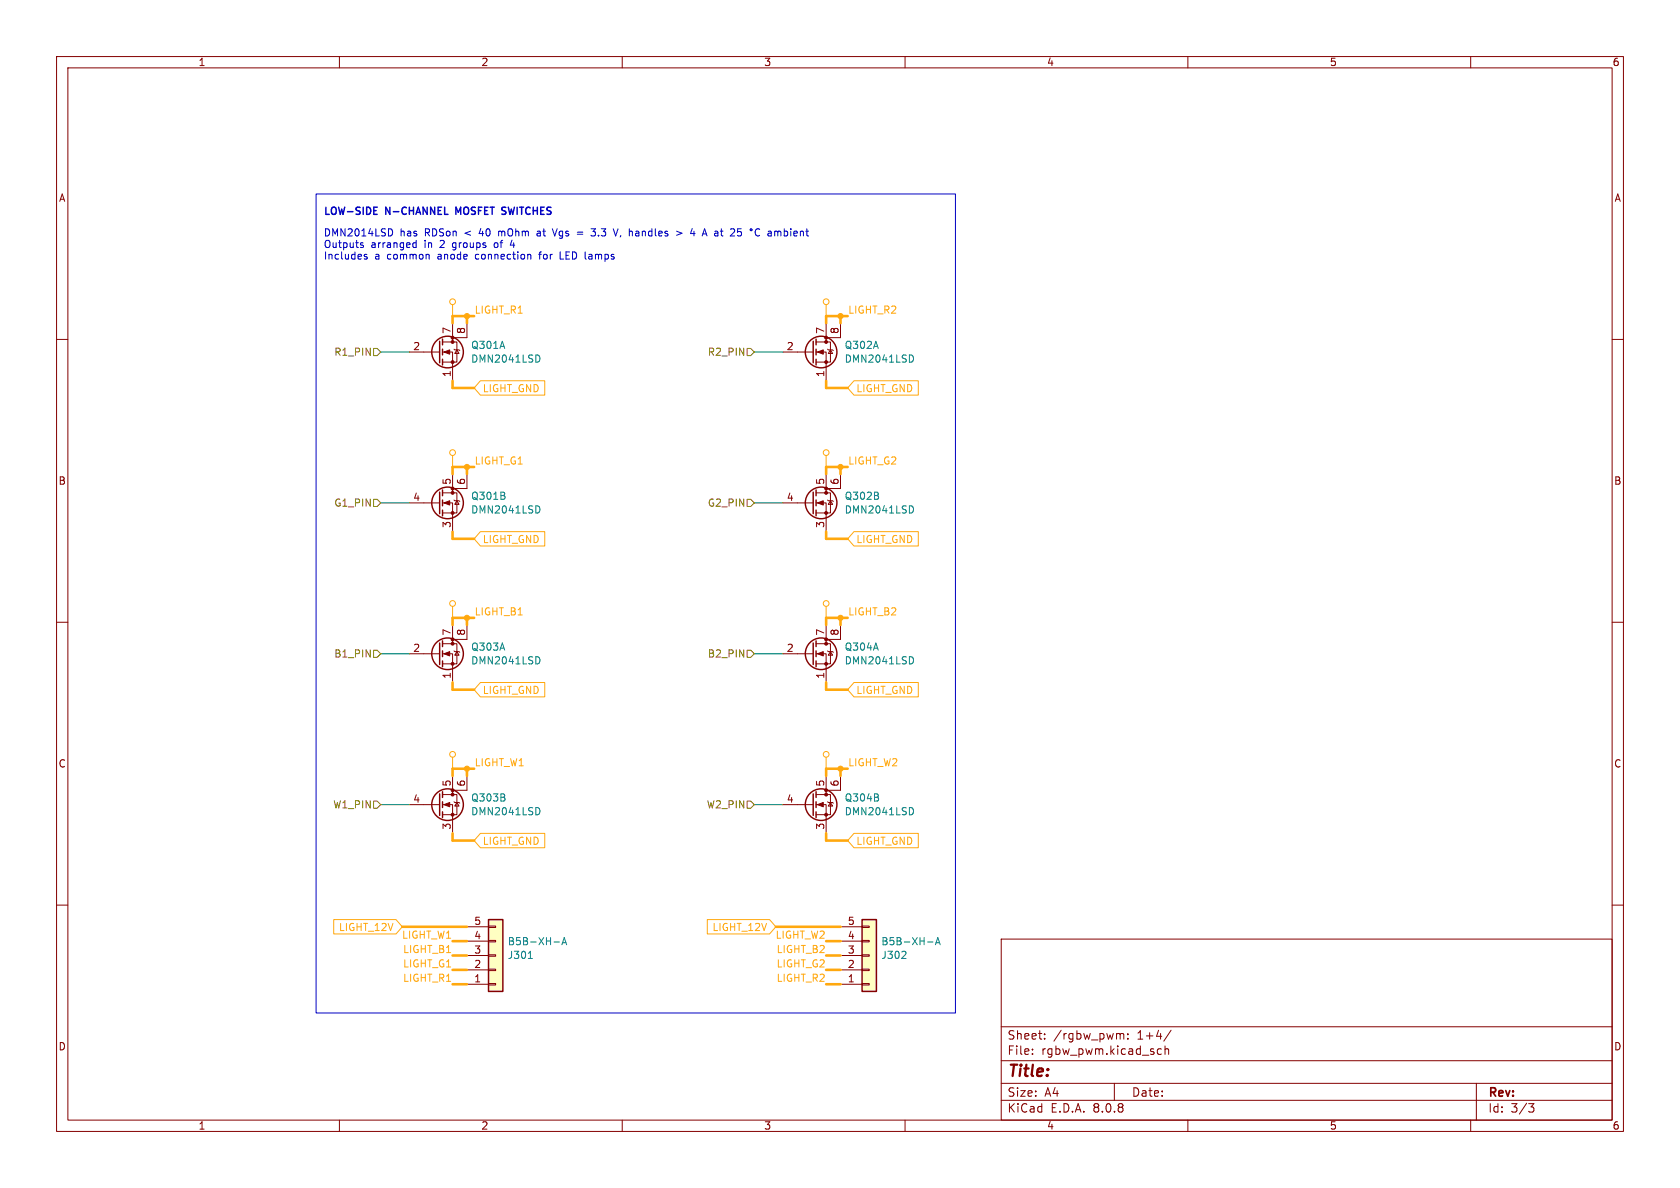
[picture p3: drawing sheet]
<svg xmlns="http://www.w3.org/2000/svg" width="297mm" height="210mm" viewBox="0 0 297 210" stroke-linecap="round" stroke-linejoin="round" font-family="sans-serif">
<g fill="none" stroke="#840000" stroke-width=".18">
<path d="M10 10h277v190h-277zM12 12h273v186h-273zM60 10v2M110 10v2M160 10v2M210 10v2M260 10v2M80 57.2v3.3M82.5 57.2v2.5h-2.5M10 60h2M72.4 62.2h5.3M78.2 62.2h1.8v5.1"/>
<path d="M78.2 60.5h2.6v3.5h-2.6M80.3 61.7l.1 .1h.8l.1 .2M80.8 61.8l.4 .7h-.8zM285 60h2M10 110h2M72.4 115.6h5.3M78.2 115.6h1.8v5.1M78.2 113.8h2.6v3.5h-2.6M80 110.5v3.3M80.3 115.1l.1 .1h.8l.1 .1M80.8 115.2l.4 .6h-.8zM82.5 110.5v2.5h-2.5"/>
<path d="M285 110h2M10 160h2M177 166h108v32h-108zM285 160h2M60 198v2M110 198v2M160 198v2M177 194.5h108M177 191.5h108M177 187.5h108M177 181.5h108M182.5 186.3v.1"/>
<path d="M182.5 185.5v.1M184.7 183.6v.1M184.7 182.8v.1M197 191.5v3M198 182.9l.2-.2 .4 .1 .1 .9M199.4 183.6v.1M199.4 182.8v.1M204.6 186.1l.3 .3 .4-.1M205.3 185.5l-.4-.1-.3 .3M206 185.5l.2-.1 .3 .1 .1 .9M206 184.9v1.5M207 182.1l-1.3 2"/>
<path d="M210 198v2M260 198v2M261 191.5v6.5M270.2 195.1h1l-.5 .6 .4 .1 .1 .5-.3 .3h-.4"/>
</g>
<g fill="none" stroke="#840000" stroke-width=".25">
<path d="M78.2 59.9v1.1M77.7 60.3v3.8M78.2 61.7v1M78.2 63.5v1M77.7 113.7v3.8M78.2 113.3v1M78.2 115.1v1M78.2 116.8v1.1"/>
<circle cx="79.1" cy="62.2" r="2.79"/>
<circle cx="79.1" cy="115.6" r="2.79"/>
</g>
<g fill="#840000" stroke="#840000" stroke-width=".18">
<path d="M78.5 62.2l1-.4v.8z"/>
<path d="M78.5 115.6l1-.4v.8z"/>
<circle cx="80" cy="64" r=".25"/>
<circle cx="80" cy="60.5" r=".25"/>
<circle cx="80" cy="59.7" r=".25"/>
<circle cx="80" cy="117.3" r=".25"/>
<circle cx="80" cy="113.8" r=".25"/>
<circle cx="80" cy="113" r=".25"/>
</g>
<path d="M95 62.8a.68 .68 0 0 1 .5 .6 .68 .68 0 0 1-.5 .6M95 116.1a.68 .68 0 0 1 .5 .6 .68 .68 0 0 1-.5 .7" fill="none" stroke="#008484" stroke-width=".18"/>
<path d="M152.4 162.6h2.5v12.7h-2.5z" fill="#ffffc2"/>
<path d="M148.6 174h3.8M148.6 171.5h3.8M148.6 168.9h3.8M148.6 166.4h3.8M148.6 163.8h3.8M152.4 163.7h1.3v.3h-1.3zM152.4 166.2h1.3v.3h-1.3zM152.4 168.8h1.3v.2h-1.3zM152.4 171.3h1.3v.3h-1.3zM152.4 173.9h1.3v.2h-1.3z" fill="none" stroke="#840000" stroke-width=".18"/>
<path d="M152.4 162.6h2.5v12.7h-2.5z" fill="none" stroke="#840000" stroke-width=".25"/>
<path d="M160 168.2l.2 .2-.1 .3-.7 .7h.8M164 166.5h.9M165.4 167l.4-1.3 .4 1.3M165.5 166.6h.6" fill="none" stroke="#008484" stroke-width=".18"/>
<path d="M86.4 162.6h2.5v12.7h-2.5z" fill="#ffffc2"/>
<g fill="none" stroke="#840000" stroke-width=".18">
<path d="M146 57.2v3.3M148.6 57.2v2.5h-2.6M138.4 62.2h5.4M144.3 62.2h1.7v5.1M144.3 60.5h2.5v3.5h-2.5M146.3 61.7l.1 .1h.8l.1 .2M146.8 61.8l.4 .7h-.8zM72.4 88.9h5.3M78.2 88.9h1.8v5.1M78.2 87.1h2.6v3.6h-2.6M80 83.8v3.3M80.3 88.4l.1 .1h.8l.1 .1"/>
<path d="M80.8 88.5l.4 .7h-.8zM82.5 83.8v2.6h-2.5M138.4 88.9h5.4M144.3 88.9h1.7v5.1M144.3 87.1h2.5v3.6h-2.5M146 83.8v3.3M146.3 88.4l.1 .1h.8l.1 .1M146.8 88.5l.4 .7h-.8zM148.6 83.8v2.6h-2.6M138.4 115.6h5.4M144.3 115.6h1.7v5.1M144.3 113.8h2.5v3.5h-2.5"/>
<path d="M146 110.5v3.3M146.3 115.1l.1 .1h.8l.1 .1M146.8 115.2l.4 .6h-.8zM148.6 110.5v2.5h-2.6M80 137.2v3.3M82.5 137.2v2.5h-2.5M146 137.2v3.3M148.6 137.2v2.5h-2.6M72.4 142.2h5.3M78.2 142.2h1.8v5.1M78.2 140.5h2.6v3.5h-2.6M80.3 141.7l.1 .2h.8l.1 .1"/>
<path d="M80.8 141.9l.4 .6h-.8zM138.4 142.2h5.4M144.3 142.2h1.7v5.1M144.3 140.5h2.5v3.5h-2.5M146.3 141.7l.1 .2h.8l.1 .1M146.8 141.9l.4 .6h-.8zM82.5 174h3.9M82.5 171.5h3.9M82.5 168.9h3.9M82.5 166.4h3.9M82.5 163.8h3.9M86.4 163.7h1.2v.3h-1.2z"/>
<path d="M86.4 166.2h1.2v.3h-1.2zM86.4 168.8h1.2v.2h-1.2zM86.4 171.3h1.2v.3h-1.2zM86.4 173.9h1.2v.2h-1.2z"/>
</g>
<g fill="none" stroke="#840000" stroke-width=".25">
<path d="M144.3 59.9v1.1M143.8 60.3v3.8M144.3 61.7v1M144.3 63.5v1M77.7 87v3.8M78.2 86.6v1M78.2 88.4v1M78.2 90.2v1M143.8 87v3.8M144.3 86.6v1M144.3 88.4v1M144.3 90.2v1"/>
<path d="M143.8 113.7v3.8M144.3 113.3v1M144.3 115.1v1M144.3 116.8v1.1M78.2 140v1M144.3 140v1M77.7 140.3v3.8M78.2 141.7v1M78.2 143.5v1M143.8 140.3v3.8M144.3 141.7v1M144.3 143.5v1"/>
<path d="M86.4 162.6h2.5v12.7h-2.5z"/>
<circle cx="145.2" cy="62.2" r="2.79"/>
<circle cx="79.1" cy="88.9" r="2.79"/>
<circle cx="145.2" cy="88.9" r="2.79"/>
<circle cx="145.2" cy="115.6" r="2.79"/>
<circle cx="79.1" cy="142.2" r="2.79"/>
<circle cx="145.2" cy="142.2" r="2.79"/>
</g>
<g fill="none" stroke="#008484" stroke-width=".18">
<path d="M161.1 62.8a.68 .68 0 0 1 .4 .6 .68 .68 0 0 1-.4 .6M89.2 87.7v.4M95 89.4a.68 .68 0 0 1 .5 .7 .68 .68 0 0 1-.5 .6M155.3 87.7v.4M161.1 89.4a.68 .68 0 0 1 .4 .7 .68 .68 0 0 1-.4 .6M161.1 116.1a.68 .68 0 0 1 .4 .6 .68 .68 0 0 1-.4 .7M89.2 141.1v.4M95 142.8a.68 .68 0 0 1 .5 .6 .68 .68 0 0 1-.5 .6M155.3 141.1v.4M161.1 142.8a.68 .68 0 0 1 .4 .6 .68 .68 0 0 1-.4 .6M93.4 169.4h.7M97.9 166.5h1"/>
<path d="M99.3 167l.5-1.3 .4 1.3M99.4 166.6h.7"/>
</g>
<g fill="#840000" stroke="#840000" stroke-width=".18">
<path d="M78.5 142.2l1-.3v.7z"/>
<path d="M144.5 142.2l1-.3v.7z"/>
<path d="M78.5 88.9l1-.4v.8z"/>
<path d="M144.5 115.6l1-.4v.8z"/>
<path d="M144.5 88.9l1-.4v.8z"/>
<path d="M144.5 62.2l1-.4v.8z"/>
<circle cx="80" cy="144" r=".25"/>
<circle cx="80" cy="140.5" r=".25"/>
<circle cx="80" cy="139.7" r=".25"/>
<circle cx="146" cy="144" r=".25"/>
<circle cx="146" cy="140.5" r=".25"/>
<circle cx="146" cy="139.7" r=".25"/>
<circle cx="80" cy="90.7" r=".25"/>
<circle cx="80" cy="87.1" r=".25"/>
<circle cx="80" cy="86.4" r=".25"/>
<circle cx="146" cy="117.3" r=".25"/>
<circle cx="146" cy="113.8" r=".25"/>
<circle cx="146" cy="113" r=".25"/>
<circle cx="146" cy="90.7" r=".25"/>
<circle cx="146" cy="87.1" r=".25"/>
<circle cx="146" cy="86.4" r=".25"/>
<circle cx="146" cy="64" r=".25"/>
<circle cx="146" cy="60.5" r=".25"/>
<circle cx="146" cy="59.7" r=".25"/>
</g>
<g fill="none" stroke="#ffa80e" stroke-width=".18">
<path d="M80 53.8v2.1M146 53.8v2.1M84.9 67.3h11.4v2.6h-11.4l-1.1-1.3zM151 67.3h11.3v2.6h-11.3l-1.1-1.3zM80 80.5v2.1M84.9 94h11.4v2.5h-11.4l-1.1-1.2zM146 80.5v2.1M151 94h11.3v2.5h-11.3l-1.1-1.2zM80 107.2v2M146 107.2v2M80 133.9v2M84.9 120.6h11.4v2.6h-11.4l-1.1-1.3z"/>
<path d="M146 133.9v2M151 120.6h11.3v2.6h-11.3l-1.1-1.3zM84.9 147.3h11.4v2.6h-11.4l-1.1-1.3zM151 147.3h11.3v2.6h-11.3l-1.1-1.3zM59 162.6h11l1.1 1.2-1.1 1.3h-11zM125 162.6h11l1.2 1.2-1.2 1.3h-11z"/>
<circle cx="80" cy="53.3" r=".51"/>
<circle cx="146.1" cy="53.3" r=".51"/>
<circle cx="80" cy="80" r=".51"/>
<circle cx="146.1" cy="80" r=".51"/>
<circle cx="80" cy="106.7" r=".51"/>
<circle cx="146.1" cy="106.7" r=".51"/>
<circle cx="80" cy="133.4" r=".51"/>
<circle cx="146.1" cy="133.4" r=".51"/>
</g>
<path d="M66 61.6h.7l.6 .6-.6 .7h-.7zM132.1 61.6h.6l.6 .6-.6 .7h-.6zM66 88.3h.7l.6 .6-.6 .6h-.7zM132.1 88.3h.6l.6 .6-.6 .6h-.6zM66 114.9h.7l.6 .7-.6 .6h-.7zM132.1 114.9h.6l.6 .7-.6 .6h-.6zM66 141.6h.7l.6 .6-.6 .7h-.7zM132.1 141.6h.6l.6 .6-.6 .7h-.6z" fill="none" stroke="#848400" stroke-width=".18"/>
<g fill="none" stroke="#0000c2" stroke-width=".25">
<path d="M57.6 36.6v1.3M58.6 36.8l.3-.2 .5 .2M59.9 36.6l.3 1.3M60.9 36.6l-.3 1.3M63.7 36.7l-.5-.1-.2 .1M64.2 36.6v1.3M65.4 36.8l-.6-.2v1.3M66.7 36.6h-.6v1.3h.6M68.9 36.6v1.3l-.7-1.3v1.3M71.8 36.7l-.3-.1-.3 .2M72.4 36.6v1.3M73.1 36.6v1.3"/>
<path d="M73.5 37.9l.4-1.3 .5 1.3M75.5 36.6v1.3l-.7-1.3v1.3M76.9 36.6v1.3l-.8-1.3v1.3M78.1 36.6h-.6v1.3M78.6 36.6v1.3M80.6 37.9v-1.3l.4 .9 .4-.9v1.3M82.1 36.8l.2-.2 .5 .2M84 36.7l-.4-.1-.2 .1M85.2 36.6h-.6v1.3M86.3 36.6h-.6v1.3M86.6 36.6h.8M87 36.6v1.3"/>
<path d="M88.9 37.2l.4 .2M89.3 37.8l-.4 .1M89.4 36.7l-.5-.1-.1 .1M89.9 36.6l.3 1.3M90.9 36.6l-.3 1.3M91.4 36.6v1.3M91.8 36.6h.8M92.2 36.6v1.3M93.7 36.7l-.3-.1-.3 .2M94.3 36.6v1.3M95 36.6v1.3M96.2 36.6h-.6v1.3"/>
<path d="M97.4 36.7l-.5-.1-.2 .1"/>
</g>
<g fill="none" stroke="#0000c2" stroke-width=".18">
<path d="M55.9 34.3h113v144.8h-113zM63.8 43.3l.5 .2-.1 .2-.4 .1M63.8 43h.4M64.9 45h-.3l-.2 .1v.2l.5 .1v.3h-.5M69 40.4a.68 .68 0 0 1 .4 .7 .68 .68 0 0 1-.4 .6M73.1 43.7h.5M73.1 43h.5M73.6 42.5v1.3M75.8 45l.1 .8M87.5 43l-.1 .2 .1 .5M88.2 40.9v.8M88.3 40.9l-.1 .1"/>
<path d="M90.5 42.4l-.3 .9h.8M93.5 45l.3 .1v.7M95.2 45h.5M95.3 40.9h-.3M95.4 41.2h-.3l-.2 .2 .1 .3h.4M95.5 44.6l-.1 1.2M97.6 40.4l.5 1.3 .4-1.3M99 44.5v1.3h.6M102.1 41h.9M102.1 41.4h.9M104.5 40.4h.8l-.5 .5 .4 .1 .1 .5-.3 .2h-.3M109.3 40.4l-.5 1.3"/>
<path d="M109.7 41.8l-.1 .1M119.6 40.9l1 .3-1 .4M122.4 40.4l-.3 .9M131 41v.6M135.8 40.9h.5l.1 .8M136.4 41.2h-.5l-.2 .2 .2 .3h.5M137 41l.3-.1 .2 .1M137 40.9v.8M137.5 41l.2-.1h.3v.8M137.5 41v.7"/>
</g>
<g fill="none" stroke="#ffa80e" stroke-width=".46">
<path d="M82.5 55.9v1.3M83.8 55.9h-3.8v1.3M148.6 55.9v1.3M149.9 55.9h-3.9v1.3M80 67.3v1.3h3.8M146 67.3v1.3h3.9M80 94v1.3h3.8M82.5 82.6v1.2M83.8 82.6h-3.8v1.2M146 94v1.3h3.9M148.6 82.6v1.2M149.9 82.6h-3.9v1.2"/>
<path d="M82.5 109.2v1.3M83.8 109.2h-3.8v1.3M148.6 109.2v1.3M149.9 109.2h-3.9v1.3M80 120.7v1.2h3.8M82.5 135.9v1.3M83.8 135.9h-3.8v1.3M146 120.7v1.2h3.9M148.6 135.9v1.3M149.9 135.9h-3.9v1.3M80 147.3v1.3h3.8M146 147.3v1.3h3.9"/>
<path d="M71.1 163.8h11.4M80 166.4h2.5M80 168.9h2.5M80 174h2.5M80 171.5h2.5M137.2 163.8h11.4M146 166.4h2.6M146 168.9h2.6M146 174h2.6M146 171.5h2.6"/>
</g>
<path d="M67.3 62.2h5.1M133.3 62.2h5.1M67.3 88.9h5.1M133.3 88.9h5.1M67.3 115.6h5.1M133.3 115.6h5.1M67.3 142.2h5.1M133.3 142.2h5.1" fill="none" stroke="#008400" stroke-width=".18"/>
<g fill="#ffa80e" stroke="#ffa80e" stroke-width=".18">
<circle cx="148.6" cy="82.6" r=".46"/>
<circle cx="82.5" cy="82.6" r=".46"/>
<circle cx="82.5" cy="55.9" r=".46"/>
<circle cx="148.6" cy="55.9" r=".46"/>
<circle cx="82.5" cy="109.2" r=".46"/>
<circle cx="82.5" cy="135.9" r=".46"/>
<circle cx="148.6" cy="135.9" r=".46"/>
<circle cx="148.6" cy="109.2" r=".46"/>
</g>
<text font-size="2.8" fill="#840000" x="178" y="190.9">Title:</text>
<g font-size="2.1" fill="#840000">
<text x="178" y="184">Sheet:</text>
<text x="186.2" y="184">/rgbw_pwm:</text>
<text x="201.1" y="184">1+4/</text>
<text x="178" y="186.7">File:</text>
<text x="184.1" y="186.7">rgbw_pwm.kicad_sch</text>
<text x="178" y="196.9">KiCad</text>
<text x="178" y="194.1">Size:</text>
<text x="184.7" y="194.1">A4</text>
<text x="185.7" y="196.9">E.D.A.</text>
<text x="193.3" y="196.9">8.0.8</text>
<text x="200" y="194.1">Date:</text>
<text x="263" y="194.3">Rev:</text>
<text x="263" y="196.9">Id:</text>
<text x="267.1" y="196.9">3/3</text>
</g>
<g font-size="1.8" fill="#840000">
<text x="35" y="11.9">1</text>
<text x="85" y="11.9">2</text>
<text x="135" y="11.9">3</text>
<text x="185" y="11.9">4</text>
<text x="235" y="11.9">5</text>
<text x="285" y="11.9">6</text>
<text x="10.3" y="35.9">A</text>
<text x="285.3" y="35.9">A</text>
<text x="79.8" y="59.1" transform="rotate(-90 79.8 59.1)">7</text>
<text x="82.3" y="59.1" transform="rotate(-90 82.3 59.1)">8</text>
<text x="145.8" y="59.1" transform="rotate(-90 145.8 59.1)">7</text>
<text x="148.3" y="59.1" transform="rotate(-90 148.3 59.1)">8</text>
<text x="73" y="62">2</text>
<text x="139" y="62">2</text>
<text x="79.8" y="66.7" transform="rotate(-90 79.8 66.7)">1</text>
<text x="145.8" y="66.7" transform="rotate(-90 145.8 66.7)">1</text>
<text x="10.3" y="85.9">B</text>
<text x="73" y="88.6">4</text>
<text x="79.8" y="85.8" transform="rotate(-90 79.8 85.8)">5</text>
<text x="82.3" y="85.8" transform="rotate(-90 82.3 85.8)">6</text>
<text x="139" y="88.6">4</text>
<text x="145.8" y="85.8" transform="rotate(-90 145.8 85.8)">5</text>
<text x="148.3" y="85.8" transform="rotate(-90 148.3 85.8)">6</text>
<text x="285.3" y="85.9">B</text>
<text x="79.8" y="93.4" transform="rotate(-90 79.8 93.4)">3</text>
<text x="145.8" y="93.4" transform="rotate(-90 145.8 93.4)">3</text>
<text x="79.8" y="112.5" transform="rotate(-90 79.8 112.5)">7</text>
<text x="82.3" y="112.5" transform="rotate(-90 82.3 112.5)">8</text>
<text x="145.8" y="112.5" transform="rotate(-90 145.8 112.5)">7</text>
<text x="148.3" y="112.5" transform="rotate(-90 148.3 112.5)">8</text>
<text x="73" y="115.3">2</text>
<text x="139" y="115.3">2</text>
<text x="79.8" y="120.1" transform="rotate(-90 79.8 120.1)">1</text>
<text x="145.8" y="120.1" transform="rotate(-90 145.8 120.1)">1</text>
<text x="10.3" y="135.9">C</text>
<text x="285.3" y="135.9">C</text>
<text x="73" y="142">4</text>
<text x="79.8" y="139.1" transform="rotate(-90 79.8 139.1)">5</text>
<text x="82.3" y="139.1" transform="rotate(-90 82.3 139.1)">6</text>
<text x="139" y="142">4</text>
<text x="145.8" y="139.1" transform="rotate(-90 145.8 139.1)">5</text>
<text x="148.3" y="139.1" transform="rotate(-90 148.3 139.1)">6</text>
<text x="79.8" y="146.8" transform="rotate(-90 79.8 146.8)">3</text>
<text x="145.8" y="146.8" transform="rotate(-90 145.8 146.8)">3</text>
<text x="83.7" y="166.1">4</text>
<text x="83.7" y="163.6">5</text>
<text x="149.8" y="166.1">4</text>
<text x="149.8" y="163.6">5</text>
<text x="83.7" y="173.7">1</text>
<text x="83.7" y="171.2">2</text>
<text x="83.7" y="168.7">3</text>
<text x="149.8" y="173.7">1</text>
<text x="149.8" y="171.2">2</text>
<text x="149.8" y="168.7">3</text>
<text x="10.3" y="185.9">D</text>
<text x="285.3" y="185.9">D</text>
<text x="35" y="199.9">1</text>
<text x="85" y="199.9">2</text>
<text x="135" y="199.9">3</text>
<text x="185" y="199.9">4</text>
<text x="235" y="199.9">5</text>
<text x="285" y="199.9">6</text>
</g>
<g font-size="1.8" fill="#0000c2">
<text x="57.1" y="38.6">LOW-SIDE</text>
<text x="68.2" y="38.6">N-CHANNEL</text>
<text x="81.1" y="38.6">MOSFET</text>
<text x="89.8" y="38.6">SWITCHES</text>
<text x="57.1" y="42.1">DMN2014LSD</text>
<text x="57.1" y="44.2">Outputs</text>
<text x="57.1" y="46.2">Includes</text>
<text x="65.6" y="44.2">arranged</text>
<text x="66.2" y="46.2">a</text>
<text x="68.6" y="46.2">common</text>
<text x="70.7" y="42.1">has</text>
<text x="75.2" y="44.2">in</text>
<text x="75.2" y="42.1">RDSon</text>
<text x="77.7" y="46.2">anode</text>
<text x="78.1" y="44.2">2</text>
<text x="80.5" y="44.2">groups</text>
<text x="82.4" y="42.1">&lt;</text>
<text x="84.5" y="46.2">connection</text>
<text x="85.2" y="42.1">40</text>
<text x="88" y="44.2">of</text>
<text x="88.8" y="42.1">mOhm</text>
<text x="91.1" y="44.2">4</text>
<text x="95.8" y="42.1">at</text>
<text x="96" y="46.2">for</text>
<text x="98.8" y="42.1">Vgs</text>
<text x="99.9" y="46.2">LED lamps</text>
<text x="103.3" y="42.1">=</text>
<text x="106" y="42.1">3.3</text>
<text x="110.2" y="42.1">V, handles</text>
<text x="121.6" y="42.1">&gt;</text>
<text x="124.4" y="42.1">4</text>
<text x="126.8" y="42.1">A at</text>
<text x="132.1" y="42.1">25</text>
<text x="139.1" y="42.1">ambient</text>
</g>
<g font-size="1.8" fill="#ffa80e">
<text x="83.8" y="55.5">LIGHT_R1</text>
<text x="149.9" y="55.5">LIGHT_R2</text>
<text x="85.2" y="69.5">LIGHT_GND</text>
<text x="151.3" y="69.5">LIGHT_GND</text>
<text x="83.8" y="82.2">LIGHT_G1</text>
<text x="149.9" y="82.2">LIGHT_G2</text>
<text x="85.2" y="96.2">LIGHT_GND</text>
<text x="151.3" y="96.2">LIGHT_GND</text>
<text x="83.8" y="108.9">LIGHT_B1</text>
<text x="149.9" y="108.9">LIGHT_B2</text>
<text x="85.2" y="122.9">LIGHT_GND</text>
<text x="151.3" y="122.9">LIGHT_GND</text>
<text x="83.8" y="135.5">LIGHT_W1</text>
<text x="149.9" y="135.5">LIGHT_W2</text>
<text x="85.2" y="149.5">LIGHT_GND</text>
<text x="151.3" y="149.5">LIGHT_GND</text>
<text x="59.8" y="164.8">LIGHT_12V</text>
<text x="71" y="166">LIGHT_W1</text>
<text x="125.9" y="164.8">LIGHT_12V</text>
<text x="137" y="166">LIGHT_W2</text>
<text x="71.2" y="171.1">LIGHT_G1</text>
<text x="71.2" y="173.6">LIGHT_R1</text>
<text x="71.2" y="168.6">LIGHT_B1</text>
<text x="137.2" y="168.6">LIGHT_B2</text>
<text x="137.2" y="171.1">LIGHT_G2</text>
<text x="137.2" y="173.6">LIGHT_R2</text>
</g>
<g font-size="1.8" fill="#848400">
<text x="59" y="63.1">R1_PIN</text>
<text x="125" y="63.1">R2_PIN</text>
<text x="59" y="89.8">G1_PIN</text>
<text x="125" y="89.8">G2_PIN</text>
<text x="59" y="116.4">B1_PIN</text>
<text x="125" y="116.4">B2_PIN</text>
<text x="58.8" y="143.1">W1_PIN</text>
<text x="124.9" y="143.1">W2_PIN</text>
</g>
<g font-size="1.8" fill="#008484">
<text x="83.2" y="64.3">DMN2041LSD</text>
<text x="83.2" y="61.9">Q301A</text>
<text x="149.2" y="64.3">DMN2041LSD</text>
<text x="149.2" y="61.9">Q302A</text>
<text x="83.2" y="88.6">Q301B</text>
<text x="149.2" y="88.6">Q302B</text>
<text x="83.2" y="91">DMN2041LSD</text>
<text x="149.2" y="91">DMN2041LSD</text>
<text x="83.2" y="117.6">DMN2041LSD</text>
<text x="83.2" y="115.2">Q303A</text>
<text x="149.2" y="117.6">DMN2041LSD</text>
<text x="149.2" y="115.2">Q304A</text>
<text x="83.2" y="141.9">Q303B</text>
<text x="149.2" y="141.9">Q304B</text>
<text x="83.2" y="144.3">DMN2041LSD</text>
<text x="149.2" y="144.3">DMN2041LSD</text>
<text x="89.7" y="167.3">B5B-XH-A</text>
<text x="155.7" y="167.3">B5B-XH-A</text>
<text x="89.7" y="169.7">J301</text>
<text x="155.7" y="169.7">J302</text>
</g>
</svg>
